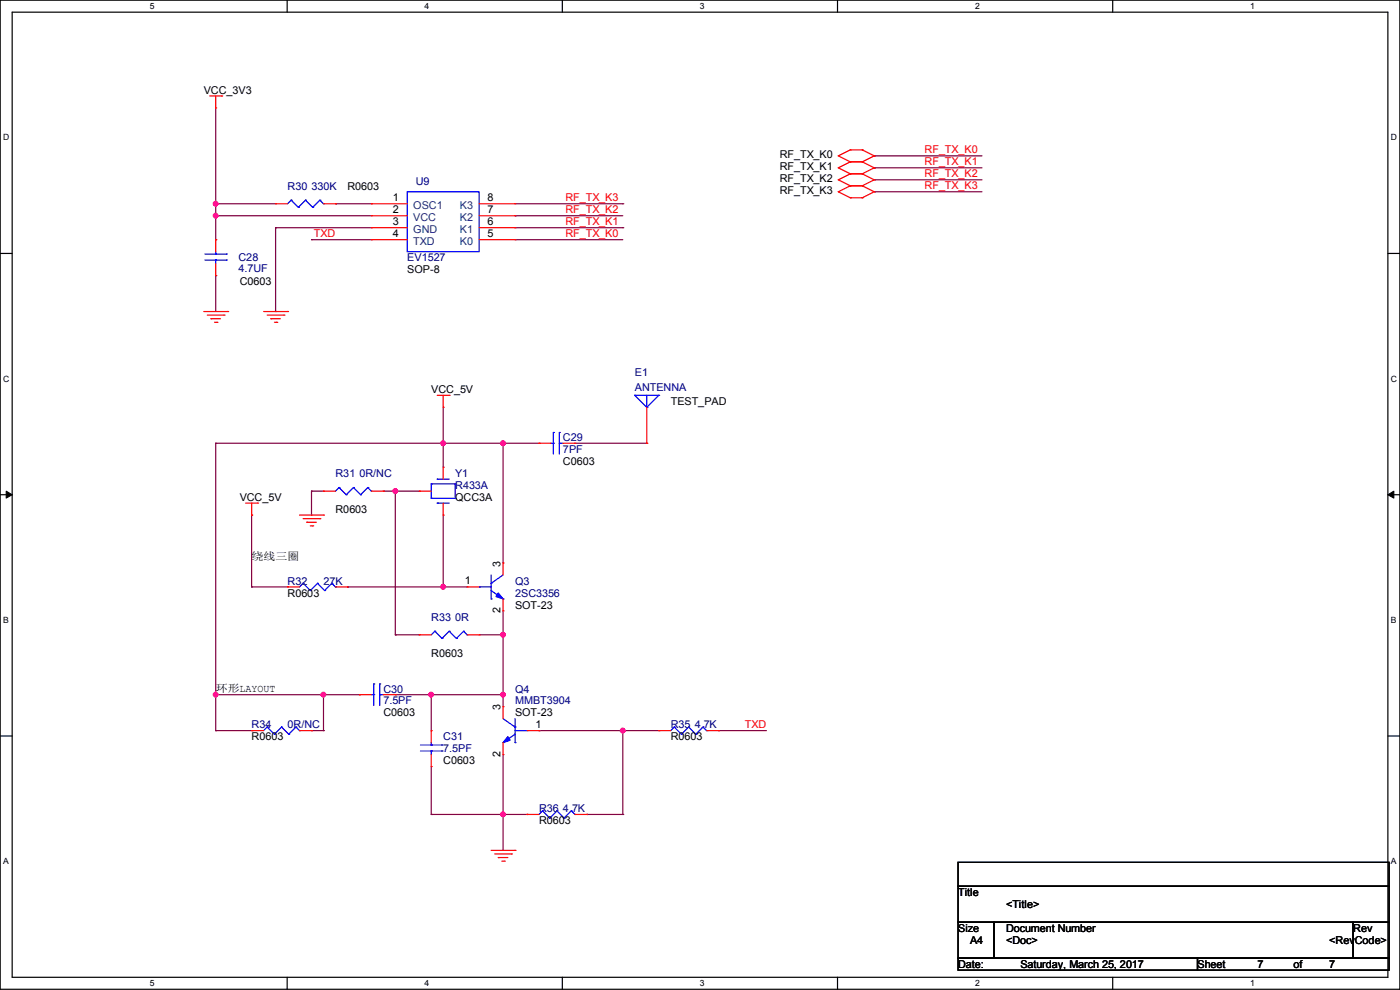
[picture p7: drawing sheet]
<svg xmlns="http://www.w3.org/2000/svg" width="297mm" height="210mm" viewBox="0 0 297 210" stroke-linecap="round" stroke-linejoin="round" font-family="sans-serif">
<path d="M0 0h297v209.8h-297zM2.6 2.6h291.8v204.7h-291.8z" fill="none" stroke="#000" stroke-width=".25"/>
<g fill="#fff">
<path d="M31.7 .3h1v2h-1z"/>
<path d="M31.7 207.6h1v1.9h-1z"/>
</g>
<path d="M60.9 0v2.6M60.9 207.3v2.5" fill="none" stroke="#000" stroke-width=".25"/>
<g fill="#fff">
<path d="M90.1 .3h1v2h-1z"/>
<path d="M90.1 207.6h1v1.9h-1z"/>
</g>
<path d="M119.3 0v2.6M119.3 207.3v2.5" fill="none" stroke="#000" stroke-width=".25"/>
<g fill="#fff">
<path d="M148.5 .3h.9v2h-.9z"/>
<path d="M148.5 207.6h.9v1.9h-.9z"/>
</g>
<path d="M177.7 0v2.6M177.7 207.3v2.5" fill="none" stroke="#000" stroke-width=".25"/>
<g fill="#fff">
<path d="M206.8 .3h1v2h-1z"/>
<path d="M206.8 207.6h1v1.9h-1z"/>
</g>
<path d="M236.1 0v2.6M236.1 207.3v2.5" fill="none" stroke="#000" stroke-width=".25"/>
<g fill="#fff">
<path d="M265.2 .3h1v2h-1z"/>
<path d="M265.2 207.6h1v1.9h-1z"/>
<path d="M.7 28.2h1.2v1.9h-1.2z"/>
<path d="M295.1 28.2h1.2v1.9h-1.2z"/>
<path d="M.7 79.3h1.2v2h-1.2z"/>
<path d="M295.1 79.3h1.2v2h-1.2z"/>
</g>
<path d="M0 53.8h2.6M294.4 53.8h2.6" fill="none" stroke="#000" stroke-width=".25"/>
<g fill="#fff">
<path d="M.7 130.5h1.2v2h-1.2z"/>
<path d="M295.1 130.5h1.1v2h-1.1z"/>
</g>
<path d="M0 104.9h2.6M294.4 104.9h2.6" fill="none" stroke="#000" stroke-width=".25"/>
<path d="M1.3 104.2l1.3 .7-1.3 .8zM294.4 104.9l1.3-.7v1.5z" fill="#000" stroke="#000" stroke-width=".21"/>
<g fill="#fff">
<path d="M.7 181.7h1.2v2h-1.2z"/>
<path d="M295.1 181.7h1.1v2h-1.1z"/>
</g>
<path d="M0 156.1h2.6M294.4 156.1h2.6M203.2 182.9h91.5v5.1h-91.5zM203.2 188h91.5v7.6h-91.5zM203.2 195.6h7.7v7.6h-7.7zM210.9 195.6h76.2v7.6h-76.2zM287.1 195.6h7.6v7.6h-7.6zM203.2 203.2h50.8v2.6h-50.8zM254 203.2h40.7v2.6h-40.7z" fill="none" stroke="#000" stroke-width=".25"/>
<g fill="none" stroke="#800040" stroke-width=".25">
<path d="M45.8 22.9v27.9M185.5 33.1h.1M185.5 35.6h.1M185.5 38.1h.1M185.5 33.1h22.8M185.5 35.6h22.8M185.5 38.1h22.8M45.8 43.2h.1M45.8 45.8h.1M45.8 50.8h.1M45.8 58.5h.1M45.8 43.2h12.7"/>
<path d="M45.8 58.5v7.6M45.8 45.8h33M58.5 48.3h.1M58.5 48.3h20.3M58.5 48.3v17.8M66.1 50.8h.1M66.1 50.8h12.7M71.2 43.2h.1M71.2 43.2h7.6M109.3 50.8h.1M109.3 45.8h.1M109.3 43.2h22.8"/>
<path d="M109.3 45.8h22.8M109.3 48.3h22.8M109.3 50.8h22.8M132.1 48.3h.1M132.1 43.2h.1M185.5 40.7h.1M185.5 40.7h22.8M58.5 66.1h.1M45.8 94h.1M45.8 94v61M45.8 94h68.5M94 94h.1"/>
<path d="M94 86.4v12.7M106.7 94h.1M106.7 94v25.4M122 94h15.2M137.2 94h.1M53.4 109.3h.1M53.4 109.3v15.2M66.1 104.2h.1M66.1 109.3h.1M66.1 104.2h2.5M66.1 104.2v5.1M81.3 104.2h.1"/>
<path d="M81.3 104.2h7.6M83.9 104.2h.1M83.9 104.2v30.5M88.9 104.2h.1M94 109.3v15.2M53.4 124.5h.1M53.4 124.5h7.6M73.7 124.5h.1M73.7 124.5h25.4M83.9 134.7h.1M83.9 134.7h5M94 124.5h.1"/>
<path d="M101.6 134.7h5.1M106.7 134.7h.1M106.7 129.6v20.3M45.8 155h.1M45.8 147.4h.1M45.8 147.4h30.4M45.8 155h7.6M66.1 155h.1M66.1 155h2.5M68.6 147.4h.1M68.6 155h.1M68.6 147.4v7.6"/>
<path d="M76.2 147.4h.1M83.9 147.4h.1M83.9 147.4h22.8M91.5 147.4h.1M91.5 147.4v7.6M106.7 147.4h.1M114.3 155h.1M114.3 155h25.4M132.1 155h.1M132.1 155v17.8M152.4 155h.1M152.4 155h10.2"/>
<path d="M91.5 172.8h.1M91.5 162.6v10.2M91.5 172.8h20.3M106.7 172.8h.1M106.7 160.1v20.3M111.8 172.8h.1M124.5 172.8h.1M124.5 172.8h7.6M132.1 172.8h.1"/>
</g>
<g fill="#f0f" stroke="#f0f" stroke-width=".25">
<circle cx="45.7" cy="43.2" r=".49"/>
<circle cx="45.7" cy="45.7" r=".49"/>
<circle cx="106.7" cy="134.6" r=".49"/>
<circle cx="83.8" cy="104.2" r=".49"/>
<circle cx="94" cy="124.5" r=".49"/>
<circle cx="94" cy="94" r=".49"/>
<circle cx="68.6" cy="147.3" r=".49"/>
<circle cx="106.7" cy="94" r=".49"/>
<circle cx="45.7" cy="147.3" r=".49"/>
<circle cx="132.1" cy="155" r=".49"/>
<circle cx="106.7" cy="172.7" r=".49"/>
<circle cx="106.7" cy="147.3" r=".49"/>
<circle cx="91.5" cy="147.3" r=".49"/>
</g>
<g fill="none" stroke="#f00" stroke-width=".25">
<path d="M44.5 20.4h2.5M45.8 22.9h.1M45.8 20.4v2.5M47 20.4h.1M177.8 33.1h.1M177.8 35.6h.1M177.8 38.1h.1M177.8 33.1l2.6 1.2M177.8 35.6l2.6 1.3M177.8 38.1l2.6 1.3M180.4 31.8h.1M180.4 34.3h.1"/>
<path d="M180.4 36.9h.1M180.4 39.4h.1M180.4 31.8l-2.6 1.3M180.4 31.8h2.5M180.4 34.3h2.5M180.4 34.3l-2.6 1.3M180.4 36.9h2.5M180.4 36.9l-2.6 1.2M180.4 39.4h2.5M180.4 39.4l-2.6 1.3M182.9 31.8h.1M182.9 34.3h.1"/>
<path d="M182.9 36.9h.1M182.9 39.4h.1M182.9 31.8l2.6 1.3M182.9 34.3l2.6 1.3M182.9 36.9l2.6 1.2M182.9 39.4l2.6 1.3M185.5 33.1h.1M185.5 35.6h.1M185.5 38.1h.1M185.5 33.1l-2.6 1.2M185.5 35.6l-2.6 1.3M185.5 38.1l-2.6 1.3"/>
<path d="M45.8 50.8h.1M45.8 58.5h.1M45.8 50.8v2.6M45.8 55.9v2.6M58.5 43.2h.1M58.5 43.2h2.5M68.6 43.2h2.6M71.2 43.2h.1M78.8 43.2h.1M78.8 45.8h.1M78.8 48.3h.1M78.8 50.8h.1"/>
<path d="M78.8 43.2h7.6M78.8 45.8h7.6M78.8 48.3h7.6M78.8 50.8h7.6M101.6 43.2h7.7M101.6 45.8h7.7M101.6 48.3h7.7M101.6 50.8h7.7M109.3 43.2h.1M109.3 45.8h.1M109.3 48.3h.1M109.3 50.8h.1"/>
<path d="M177.8 40.7h.1M177.8 40.7l2.6 1.3M180.4 42h.1M180.4 42h2.5M182.9 42h.1M185.5 40.7h.1M185.5 40.7l-2.6 1.3M43.2 66.1h5.1M44 66.8h3.5M44.7 67.6h.1M44.7 67.6h2.1M45.5 68.4h.5"/>
<path d="M46 68.4h.1M47.5 66.8h.1M48.3 66.1h.1M55.9 66.1h5.1M56.7 66.8h3.5M57.4 67.6h.1M57.4 67.6h2.1M58.2 68.4h.5M58.7 68.4h.1M60.2 66.8h.1M61 66.1h.1M92.8 83.9h2.5"/>
<path d="M94 86.4h.1M94 99.1h.1M94 83.9v2.5M94 99.1v2.5M95.3 83.9h.1M114.3 94h.1M114.3 94h2.6M119.4 94h2.6M122 94h.1M137.2 94h.1M137.2 86.4v7.6M52.1 106.7h2.6"/>
<path d="M53.4 109.3h.1M53.4 106.7v2.6M54.7 106.7h.1M63.5 109.3h5.1M64.3 110h3.6M65.1 110.8h.1M65.1 110.8h2M65.8 111.5h.5M66.3 111.5h.1M67.9 110h.1M68.6 109.3h.1M68.6 104.2h.1"/>
<path d="M68.6 104.2h2.6M78.8 104.2h2.5M81.3 104.2h.1M88.9 104.2h.1M88.9 104.2h2.6M94 109.3h.1M94 106.7v2.6M106.7 119.4h.1M106.7 119.4v2.6M61 124.5h.1M61 124.5h2.5M71.2 124.5h2.5"/>
<path d="M73.7 124.5h.1M88.9 134.7h.1M88.9 134.7h2.6M99.1 124.5h.1M99.1 124.5h2.5M99.1 134.7h2.5M101.6 134.7h.1M106.7 129.6h.1M106.7 127v2.6M53.4 155h.1M53.4 155h2.5M63.5 155h2.6"/>
<path d="M66.1 155h.1M76.2 147.4h.1M76.2 147.4h2.6M81.3 147.4h2.6M83.9 147.4h.1M91.5 155h.1M91.5 155v2.5M106.7 149.9h.1M106.7 149.9v2.5M106.7 157.5v2.6M111.8 155h2.5M114.3 155h.1"/>
<path d="M139.7 155h.1M139.7 155h2.6M149.9 155h2.5M152.4 155h.1M91.5 162.6h.1M91.5 160.1v2.5M106.7 160.1h.1M111.8 172.8h.1M111.8 172.8h2.5M122 172.8h2.5M124.5 172.8h.1M104.2 180.4h5.1"/>
<path d="M104.9 181.1h3.6M105.7 181.9h.1M105.7 181.9h2M106.5 182.7h.5M107 182.7h.1M108.5 181.1h.1M109.3 180.4h.1"/>
</g>
<g fill="none" stroke="#00f" stroke-width=".25">
<path d="M43.5 55.2h4.5M43.5 53.9h4.5M45.8 53.9h.1M45.8 55.2h.1M45.8 53.4v.5M45.8 55.2v.7M48 55.2h.1M48 53.9h.1M61.8 42.5h.1M61.8 42.5l-.8 .7M61.8 42.5l1.5 1.5M63.3 44h.1"/>
<path d="M64.8 42.5h.1M64.8 42.5l-1.5 1.5M64.8 42.5l1.5 1.5M66.3 44h.1M67.9 42.5h.1M67.9 42.5l-1.6 1.5M67.9 42.5l.7 .7M68.6 43.2h.1M86.4 40.7h15.2v12.7h-15.2zM116.9 94h.5M117.4 94h.1M117.4 91.7h.1"/>
<path d="M117.4 91.7v4.6M118.7 91.7h.1M118.7 94h.1M118.7 94h.7M118.7 91.7v4.6M134.7 83.9h.1M134.7 83.9h5M134.7 83.9l2.5 2.5M137.2 86.4h.1M137.2 83.9v2.5M139.7 83.9h.1M139.7 83.9l-2.5 2.5"/>
<path d="M71.9 103.4h.1M71.9 103.4l-.7 .8M71.9 103.4l1.5 1.5M73.4 104.9h.1M75 103.4h.1M75 103.4l-1.6 1.5M75 103.4l1.5 1.5M76.5 104.9h.1M78 103.4h.1M78 103.4l-1.5 1.5M78 103.4l.8 .8M78.8 104.2h.1"/>
<path d="M91.5 102.7h.1M91.5 105.7h.1M91.5 102.7v3M91.5 102.7h5.1M91.5 105.7h5.1M92.8 101.6h.1M92.8 106.7h.1M92.8 101.6h2.5M92.8 106.7h2.5M96.6 105.7h.1M96.6 102.7h.1M96.6 102.7v3"/>
<path d="M64.3 123.7h.1M64.3 123.7l-.8 .8M64.3 123.7l1.5 1.6M65.8 125.3h.1M67.4 123.7h.1M67.4 123.7l-1.6 1.6M67.4 123.7l1.5 1.6M68.9 125.3h.1M70.4 123.7h.1M70.4 123.7l-1.5 1.6M70.4 123.7l.8 .8M71.2 124.5h.1"/>
<path d="M92.2 133.9h.1M92.2 133.9l-.7 .8M92.2 133.9l1.6 1.5M93.8 135.4h.1M95.3 133.9h.1M95.3 133.9l-1.5 1.5M95.3 133.9l1.5 1.5M96.8 135.4h.1M98.3 133.9h.1M98.3 133.9l-1.5 1.5M98.3 133.9l.8 .8M99.1 134.7h.1"/>
<path d="M101.6 124.5h.1M101.6 124.5h2.6M104.2 123.7h.1M104.2 127h.1M104.2 125.3l2.5 1.7M104.2 122v5M106.7 127h.1M106.7 122l-2.5 1.7M56.7 154.2h.1M56.7 154.2l-.8 .8M56.7 154.2l1.5 1.5M58.2 155.7h.1"/>
<path d="M59.7 154.2h.1M59.7 154.2l-1.5 1.5M59.7 154.2l1.6 1.5M61.3 155.7h.1M62.8 154.2h.1M62.8 154.2l-1.5 1.5M62.8 154.2l.7 .8M63.5 155h.1M78.8 147.4h.5M79.3 147.4h.1M79.3 145.1h.1M79.3 145.1v4.5"/>
<path d="M80.6 145.1h.1M80.6 147.4h.1M80.6 147.4h.7M80.6 145.1v4.5M89.2 159.3h4.6M89.2 158h4.6M91.5 158h.1M91.5 159.3h.1M91.5 157.5v.5M91.5 159.3v.8M93.8 159.3h.1M93.8 158h.1"/>
<path d="M106.7 157.5h.1M106.7 152.4l2.6 1.8M109.3 154.2h.1M109.3 157.5h.1M109.3 155.7l-2.6 1.8M109.3 152.4v5.1M109.3 155h2.5M111.8 155h.1M143 154.2h.1M143 154.2l-.7 .8M143 154.2l1.6 1.5M144.6 155.7h.1"/>
<path d="M146.1 154.2h.1M146.1 154.2l-1.5 1.5M146.1 154.2l1.5 1.5M147.6 155.7h.1M149.1 154.2h.1M149.1 154.2l-1.5 1.5M149.1 154.2l.8 .8M149.9 155h.1M115.1 172h.1M115.1 172l-.8 .8M115.1 172l1.5 1.5M116.6 173.5h.1"/>
<path d="M118.2 172h.1M118.2 172l-1.6 1.5M118.2 172l1.5 1.5M119.7 173.5h.1M121.2 172h.1M121.2 172l-1.5 1.5M121.2 172l.8 .8M122 172.8h.1"/>
</g>
<g fill="#00f" stroke="#00f" stroke-width=".25">
<path d="M107.7 156.3l.5 .7-1.5 .5z"/>
<path d="M105.7 125.8l1 1.2-1.5-.5z"/>
</g>
<g font-size="2.3">
<text x="43.2" y="19.9">VCC_3V3</text>
<text x="165.4" y="33.6">RF_TX_K0</text>
<text x="73.7" y="40.2">R0603</text>
<text x="165.4" y="36.2">RF_TX_K1</text>
<text x="165.4" y="38.7">RF_TX_K2</text>
<text x="165.4" y="41.2">RF_TX_K3</text>
<text x="83.4" y="42.7">1</text>
<text x="83.4" y="45.2">2</text>
<text x="83.4" y="47.8">3</text>
<text x="103.4" y="42.7">8</text>
<text x="103.4" y="45.2">7</text>
<text x="103.4" y="47.8">6</text>
<text x="83.4" y="50.3">4</text>
<text x="103.4" y="50.3">5</text>
<text x="86.4" y="58">SOP-8</text>
<text x="50.8" y="60.5">C0603</text>
<text x="91.5" y="83.4">VCC_5V</text>
<text x="142.3" y="85.9">TEST_PAD</text>
<text x="119.4" y="98.6">C0603</text>
<text x="50.8" y="106.3">VCC_5V</text>
<text x="96.6" y="106.3">QCC3A</text>
<text x="71.2" y="108.8">R0603</text>
<text x="53.4" y="118.7">绕线三圈</text>
<text x="98.6" y="124">1</text>
<text x="106.2" y="120.2" transform="rotate(-90 106.2 120.2)">3</text>
<text x="61" y="126.6">R0603</text>
<text x="106.2" y="130.1" transform="rotate(-90 106.2 130.1)">2</text>
<text x="109.3" y="129.1">SOT-23</text>
<text x="91.5" y="139.3">R0603</text>
<text x="45.8" y="146.7">环形LAYOUT</text>
<text x="81.3" y="152">C0603</text>
<text x="106.2" y="150.7" transform="rotate(-90 106.2 150.7)">3</text>
<text x="109.3" y="152">SOT-23</text>
<text x="113.6" y="154.4">1</text>
<text x="53.4" y="157.1">R0603</text>
<text x="106.2" y="160.6" transform="rotate(-90 106.2 160.6)">2</text>
<text x="142.3" y="157.1">R0603</text>
<text x="94" y="162.1">C0603</text>
<text x="114.4" y="174.8">R0603</text>
<text x="203.3" y="190.1">Title</text>
<text x="203.3" y="197.7">Size</text>
<text x="213.4" y="197.7">Document Number</text>
<text x="213.4" y="192.6">&lt;Title&gt;</text>
<text x="287.1" y="197.7">Rev</text>
<text x="205.8" y="200.2">A4</text>
<text x="213.4" y="200.2">&lt;Doc&gt;</text>
<text x="282" y="200.2">&lt;RevCode&gt;</text>
<text x="203.3" y="205.3">Date:</text>
<text x="216.5" y="205.3">Saturday, March 25, 2017</text>
<text x="254.1" y="205.3">Sheet</text>
<text x="266.8" y="205.3">7</text>
<text x="274.4" y="205.3">of</text>
<text x="282" y="205.3">7</text>
</g>
<g font-size="2.3" fill="#f00">
<text x="196.1" y="32.6">RF_TX_K0</text>
<text x="196.1" y="35.1">RF_TX_K1</text>
<text x="196.1" y="37.6">RF_TX_K2</text>
<text x="196.1" y="40.2">RF_TX_K3</text>
<text x="119.9" y="47.8">RF_TX_K1</text>
<text x="119.9" y="45.3">RF_TX_K2</text>
<text x="119.9" y="42.7">RF_TX_K3</text>
<text x="66.6" y="50.3">TXD</text>
<text x="119.9" y="50.3">RF_TX_K0</text>
<text x="158" y="154.5">TXD</text>
</g>
<g font-size="2.3" fill="#000080">
<text x="61" y="40.2">R30</text>
<text x="66.1" y="40.2">330K</text>
<text x="88.2" y="39.2">U9</text>
<text x="50.6" y="55.5">C28</text>
<text x="50.6" y="57.7">4.7UF</text>
<text x="86.4" y="55.5">EV1527</text>
<text x="134.7" y="79.8">E1</text>
<text x="134.7" y="82.9">ANTENNA</text>
<text x="119.4" y="93.6">C29</text>
<text x="71.2" y="101.2">R31</text>
<text x="76.2" y="101.2">0R/NC</text>
<text x="96.6" y="101.2">Y1</text>
<text x="119.4" y="96.1">7PF</text>
<text x="96.6" y="103.7">R433A</text>
<text x="61" y="124">R32</text>
<text x="68.6" y="124">27K</text>
<text x="109.3" y="124">Q3</text>
<text x="91.5" y="131.7">R33</text>
<text x="96.6" y="131.7">0R</text>
<text x="109.3" y="126.6">2SC3356</text>
<text x="81.3" y="146.9">C30</text>
<text x="81.3" y="149.4">7.5PF</text>
<text x="109.3" y="146.9">Q4</text>
<text x="109.3" y="149.4">MMBT3904</text>
<text x="53.4" y="154.5">R34</text>
<text x="61" y="154.5">0R/NC</text>
<text x="142.3" y="154.5">R35</text>
<text x="147.4" y="154.5">4.7K</text>
<text x="94" y="157.1">C31</text>
<text x="94" y="159.6">7.5PF</text>
<text x="114.4" y="172.3">R36</text>
<text x="119.4" y="172.3">4.7K</text>
</g>
<g font-size="2.3" fill="#004080">
<text x="87.7" y="44.3">OSC1</text>
<text x="87.7" y="46.8">VCC</text>
<text x="97.6" y="44.3">K3</text>
<text x="97.6" y="46.8">K2</text>
<text x="87.7" y="49.4">GND</text>
<text x="87.7" y="51.9">TXD</text>
<text x="97.6" y="49.4">K1</text>
<text x="97.6" y="51.9">K0</text>
</g>
<g font-size="1.8">
<text x="31.8" y="1.9">5</text>
<text x="90.1" y="1.9">4</text>
<text x="148.5" y="1.9">3</text>
<text x="206.8" y="1.9">2</text>
<text x="265.2" y="1.9">1</text>
<text x=".7" y="29.8">D</text>
<text x="295.1" y="29.8">D</text>
<text x=".7" y="80.9">C</text>
<text x="295.1" y="80.9">C</text>
<text x=".7" y="132.1">B</text>
<text x="295.1" y="132.1">B</text>
<text x=".7" y="183.3">A</text>
<text x="295.1" y="183.3">A</text>
<text x="31.8" y="209.2">5</text>
<text x="90.1" y="209.2">4</text>
<text x="148.5" y="209.2">3</text>
<text x="206.8" y="209.2">2</text>
<text x="265.2" y="209.2">1</text>
</g>
</svg>
